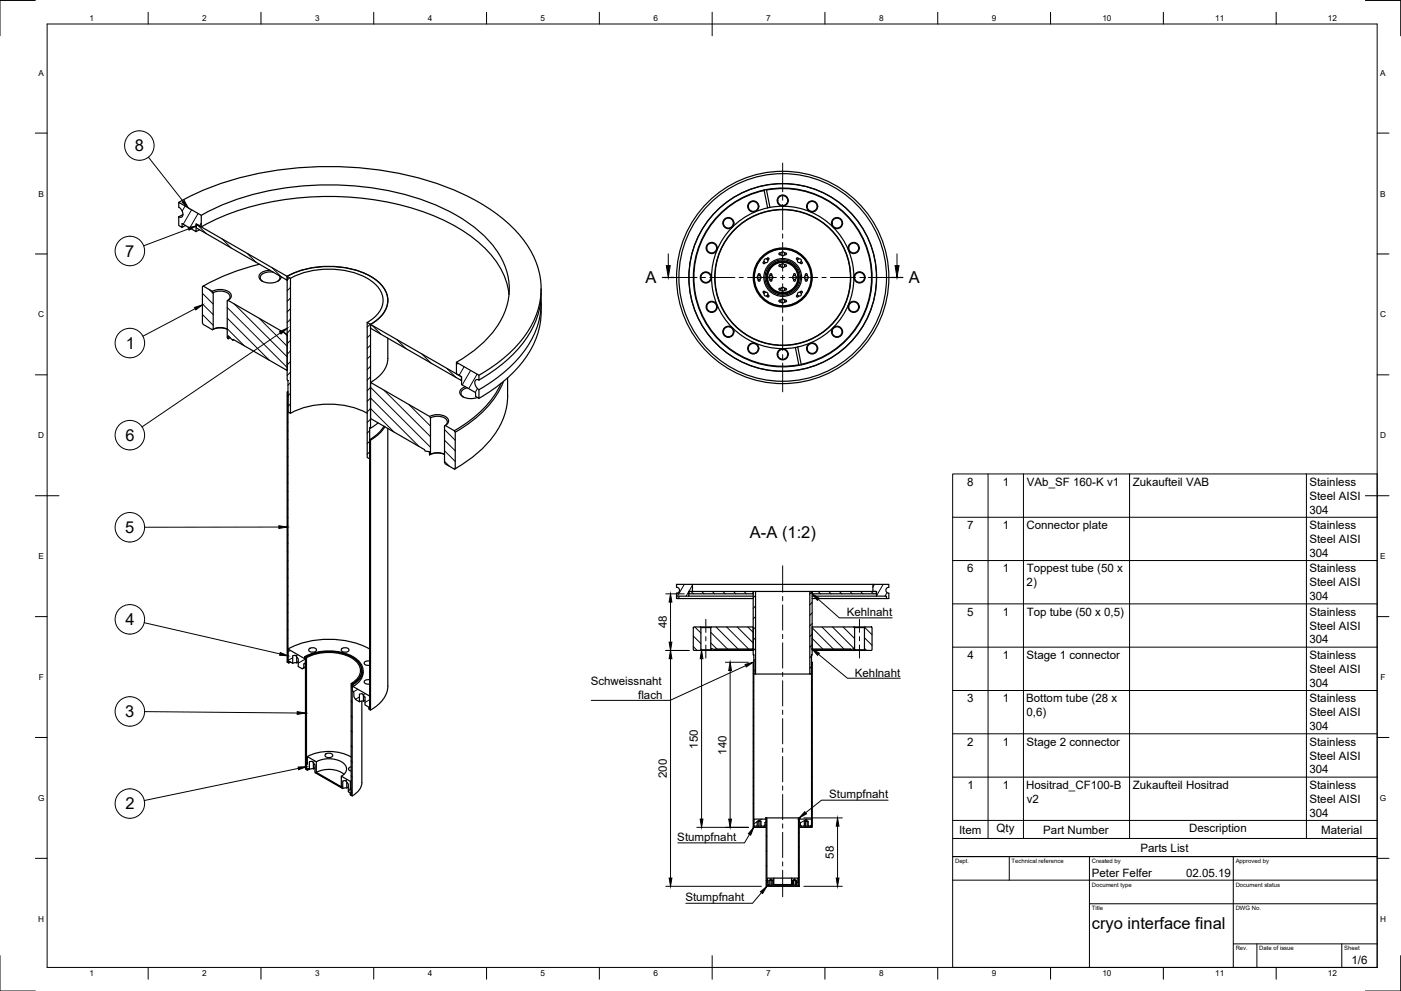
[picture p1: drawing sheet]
<svg xmlns="http://www.w3.org/2000/svg" width="594mm" height="420mm" viewBox="0 0 594 420" stroke-linecap="round" stroke-linejoin="round" font-family="sans-serif">
<!-- layer: Visible -->
<g fill="none" stroke="#000" stroke-width=".51">
<path d="M75.8 87.8v-2l9.5 5.5v4.9l-2.2-1.3v3.3l-5.9-3.4v1.6l-1.4-.8v-3.7M75.8 87.8a3.1 3.1 0 0 1 1.3 4.2l-1.3-.1M75.8 85.8a132 132 0 0 1 69.4-15.1 128.6 128.6 0 0 1 57.9 15.1 54.4 54.4 0 0 1 23.4 23.5 31.8 31.8 0 0 1-3.6 32.6 61 61 0 0 1-19.8 17.2M77.6 90.9l-1.8 1M78.7 95.6l-1.5 .8M83.2 95l38.6 22.2v1.6l-38.6-22.2zM84.6 97.4l-1.4 .8M85.4 96.2a114.5 114.5 0 0 1 63.4-12.6 100.1 100.1 0 0 1 50.2 16.1 37.7 37.7 0 0 1 16.5 23l.3 2.2M85.4 91.3a112.2 112.2 0 0 1 58.9-12.8 104.8 104.8 0 0 1 52.8 15 40 40 0 0 1 18.2 23.3 29.4 29.4 0 0 1-9.3 27.4 58.2 58.2 0 0 1-12.4 9.4M324 80.6a37.9 37.9 0 0 0-29.3 44.4 37.9 37.9 0 0 0 44.1 29.9M324 80.8v-.3a37.9 37.9 0 0 1 45 29.2 37.9 37.9 0 0 1-29.2 45M324 80.8l1.5 7.3"/>
<path d="M324.1 80.8a37.7 37.7 0 0 0-29.1 44.2 37.7 37.7 0 0 0 43.8 29.6M325 80.4v.2M325 80.6l1.5 7.3M325 80.6a37.7 37.7 0 0 1 43.8 29.7 37.7 37.7 0 0 1-29.1 44.2M110 112a91.5 91.5 0 0 0-23.8 9.3M114.5 114.6a4.3 4.3 0 0 0-4.7 2.7 4.8 4.8 0 0 0 5.7 2.6 3.7 3.7 0 0 0 3.7-2.6M115.9 115.4a4.5 4.5 0 0 0-5.6 2.2l.3 .9 .8 .8M118.5 116.9l.1 1.3-.9 1.1M121.8 117.2l1.4 .8v57.2l-1.1-.6v-13.2l-.3-.2zM121.8 117.2a38.6 38.6 0 0 1 37 1 10.3 10.3 0 0 1 5 12.4 14.7 14.7 0 0 1-6.7 6.9M123.2 118a35.5 35.5 0 0 1 34 .9 9.3 9.3 0 0 1 4.1 12.6 14.3 14.3 0 0 1-5.6 5.2M321.5 116.9l.1-.7 .3-.2 .3 .2 .1 .7"/>
<path d="M321.5 116.9l-.4 .7 .4 1.3M321.5 118.9l.4 .4 .4-.4M322.3 116.9h-.8M322.3 118.4h-.8M322.3 116.9l.4 .7-.4 1.3M324 110.8l.6 .5M324 110.8l-.4 .5 .1 .4 .3 .1 .5-.4M325.1 109.7l.5 .6M325.1 109.7l-.9 .3-.2 .8M325.1 109.8l.5-.5 .4 .1 .1 .4-.5 .5M325.6 110.3l-.2 .8-.8 .2M326.5 116.9l-.4 .7 .4 .8"/>
<path d="M326.5 118.9l.4 .4 .4-.4M326.5 116.9l.1-.7 .3-.2 .3 .2 .1 .7M326.5 118.4v.5M327.3 118.4v.5M327.3 116.9h-.8M327.3 116.9l.4 .7-.4 .8M327.3 118.4h-.8M331.1 107.3h-.7l-.1 .3 .1 .3 .7 .1M331.1 112.3h-.7l-.1 .3 .1 .3 .7 .1M331.2 107.2v.8M331.2 108l.7 .5 .8-.5M331.2 113l.7 .5 .8-.5"/>
<path d="M331.2 112.2v.8M331.2 107.2l.7-.4 .8 .4M331.2 112.2l.7-.4 .8 .4M332.6 107.3h.7l.2 .3-.2 .3-.7 .1M332.6 112.3h.7l.2 .3-.2 .3-.7 .1M332.7 107.2v.8M332.7 112.2v.8M336.5 116.4v.5M336.5 118.4v.5M336.5 116.9a.84 .84 0 0 1 1.2 .7 .84 .84 0 0 1-1.2 .8M336.5 116.9l-.4 .7 .4 .8M336.5 118.9l.4 .4 .4-.4"/>
<path d="M336.5 116.4l.4-.4 .4 .4M337.2 116.4v.5M337.2 118.4v.5M337.8 109.9l.4 .4M338.2 110.3l.2 .8 .8 .2M338.3 109.4l.4 .4M338.3 109.4h-.5v.5M338.7 109.7l-.5 .6M338.7 109.7l.9 .3 .2 .8M339.7 110.8l.5 .5-.1 .4-.4 .1-.5-.4M339.8 110.8l-.6 .5M341.5 116.4v.5"/>
<path d="M341.5 118.4v.5M341.5 116.4l.6-.4 .2 .9M341.5 118.9l.4 .4 .4-.4M342.3 118.4v.5M342.3 116.9a.84 .84 0 0 0-1.2 .7 .84 .84 0 0 0 1.2 .8M342.3 116.9l.4 .7-.4 .8M86.2 121.3l3.8 2.2 .4 .6v15.5l-.4 .2M86.2 121.3l-.4 .2v15.4l.4 .7 3.8 2.2M90 123.5a6.2 6.2 0 0 1 8 1.4 2.02 2.02 0 0 1-1.3 2.4M90.4 124.1a5.9 5.9 0 0 1 6.9 .9 1.73 1.73 0 0 1-.9 2.5M90.4 139.6a6.6 6.6 0 0 1 5.9 0 7.7 7.7 0 0 0-6.3 .2M96.4 127.6l.3-.3 25.1 14.5v15.3l-23-13.2-.1 .4-1.8-1.8-.2 1.1-.3-.6z"/>
<path d="M155.7 136.7l1.4 .8v44l-.3-.2v13.3l-1.1-.6zM157.1 137.5l38.6 22.2v1.7l-38.6-22.2zM229.4 126.5a35.8 35.8 0 0 1-11.9 27.9l-7.6 6.4-6.8 4.4M229.4 122.4v2.1M229.4 128.6v3.6M229.5 132.2a38.1 38.1 0 0 1-14.3 28l-5.6 4.5-6.5 4.2M229.5 124.5a38.1 38.1 0 0 1-14.3 28l-5.6 4.5-6.5 4.1M324 124.4l.2 .9 .9 .2M324.5 123.9l-.5-.4-.3 .1-.1 .3 .4 .5M324.6 123.9l-.6 .5M324.6 123.9l.8 .2 .2 .9M325.6 125l.5 .5-.1 .3-.4 .1-.5-.4"/>
<path d="M325.6 125l-.5 .5M330.6 128h.5M331.1 127.3l-.8 .1 .3 .6M331.1 122.3h-.7l-.1 .3 .1 .3 .7 .1M331.2 123l.7 .5 .8-.5M331.2 122.3v.7M331.2 127.2l.7-.4 .8 .4M331.2 122.3l.7-.5 .8 .5M332.6 127.3l.9 .1-.3 .6M332.6 122.3h.7l.2 .3-.2 .3-.7 .1M332.6 128h.5M332.7 127.2a.84 .84 0 0 1-.8 1.3 .84 .84 0 0 1-.7-1.3"/>
<path d="M332.7 122.3v.7M337.8 125.3v.5h.5M338.2 125l-.4 .3M338.2 125l.5 .5M338.7 125.5l-.4 .4M339.2 123.9l.5-.4 .4 .1 .1 .3-.5 .5M339.2 123.9l.6 .5M339.2 123.9l-.8 .2-.2 .9M339.8 124.4l-.2 .9-.9 .2M97.6 143.2l-.8 .4M99.1 144l-.4 .3M164.4 143.4l.1 8.5a12.5 12.5 0 0 1-7.4 10.2"/>
<path d="M337.3 147.3l1.5 7.6M338.3 147.1l1.4 7.4M338.3 147.1a30.2 30.2 0 0 0 16.3-49.1 30.2 30.2 0 0 0-51 8.6 30.2 30.2 0 0 0 31.5 41l2.2-.3M338.3 147.1l-1 .2M339.7 154.5l.1 .2M339.8 154.7l-1 .2M121.8 166.2l.3 .2v114.5l-.3-.2zM122.1 166l-.3 .2M123.2 175.2a36 36 0 0 1 32.5 0M157.1 162.1l25.1 14.5 .3 .6v15.4l-.4 .2-.1-1.3-1.8-.3-.2-.6-22.9-13.2zM160.3 179.3l-3.2 2.2M182.2 176.6a6.2 6.2 0 0 1 7.9 1.4 2.02 2.02 0 0 1-1.3 2.4"/>
<path d="M182.5 177.2a5.9 5.9 0 0 1 7 .9 1.73 1.73 0 0 1-1 2.5M195.8 161.3l-.1 .1M197.3 164a2.23 2.23 0 0 0-2.1 1.4 2.23 2.23 0 0 0 .6 2.5 7.1 7.1 0 0 0 6.6 .6M198.2 164.4a2.58 2.58 0 0 0-2.6 2.9l.9 1M203.1 161.1v-2l-9.6-5.5v4.9l2.2 1.3v3.2l6 3.5v1.6l1.4 .8v-3.7M203.1 161.1l-.5-.2a1.2 1.2 0 0 0-1.2 .5 1.2 1.2 0 0 0 0 1.3l.8 1.7 .9 .8M212.5 162.5a45.1 45.1 0 0 1-19.8 20.1M213.5 161.7a44.2 44.2 0 0 1-20.4 21.5M215.2 160.2v7.6M215.3 167.8a32.2 32.2 0 0 1-12.8 24.2l-5.4 4.1-4 2.6M156.8 186.4l.3 .2v114.5l-.3-.2zM162.8 180.7a15.4 15.4 0 0 1-6 5.7"/>
<path d="M163.2 180.9a15.8 15.8 0 0 1-6.1 5.7M164.4 181.7l.1 109.2a12.5 12.5 0 0 1-7.4 10.1M182.5 192.6a6.5 6.5 0 0 1 6 .1 7.5 7.5 0 0 0-6.3 .1M188.5 180.6l.3-.2 3.9 2.2 .3 .6v15.5l-.3 .2-3.9-2.2-.3-.6zM193.3 198.6l-.6 .3M286.9 247.8h6.7v3h-1.5v2h-4.2v1h-1v-2.3a1.25 1.25 0 0 0 1.2-1.2 1.25 1.25 0 0 0-1.2-1.3zM287.9 253.8h31.5M292.1 252.8h27.3M292.1 250.8h27.3v1h-27.3zM293.6 247.8h76.5M319.4 250.8h1v35h-.8v-8.1h-.2zM320.4 250.8h23"/>
<path d="M343.4 250.8h1l-.3 35h-.7zM344.4 253.8h31.5M344.4 252.8h31.5v1h1v-2.3a1.25 1.25 0 0 1-1.3-1.2 1.25 1.25 0 0 1 1.3-1.3v-1.2h-6.8v3h1.6v2M344.4 250.8h27.2v1h-27.2zM122.1 275.2a38.4 38.4 0 0 1 34.7 0M125.8 278.5v2.5M129.2 278.4a22.3 22.3 0 0 1 21.7 .8 5.8 5.8 0 0 1 0 10.2l-1.2 .8M129.5 278.6v2.5l-.7 .4v1.6M129.5 278.6l-.3-.2v.9l-7.1-4.1v5.7l.4 .2v-.8l1.6 .9v-3.2l1.2-.2 1.2 1.5v3.3l1.6 .9 .7-.4M129.5 278.6l.5 .3v47.4l-.5-.2zM129.6 278.6a20.9 20.9 0 0 1 21.9 1.6 5.5 5.5 0 0 1-1 9.1l-1.1 .7M130 278.9a20 20 0 0 1 21 1.5 5.3 5.3 0 0 1-.9 8.6l-1.2 .8"/>
<path d="M131.1 275.1a1.94 1.94 0 0 1 3.1 .6 1.88 1.88 0 0 1-3.3-.3zM144.8 275.1a1.94 1.94 0 0 1 3.2 .6 1.88 1.88 0 0 1-3.3-.3zM294.2 265.8h2.7l.3 .3v9.4l-.3 .3h-2.7l-.2-.3v-9.4zM296.9 265.8h4.7M296.9 275.8h4.7M297.2 266.1h4.2M297.2 275.5h4.2M301.4 266.1l.2-.3h17.8v9.4h-16.2l-.2 .3-1.2-.5-.2 .8-.2-.3zM301.7 275.8h17.7M303 275.5h16.4M344.4 275.5h16.3M344.4 275.8h17.7"/>
<path d="M362.1 275.1v.7M362.1 265.8h-17.7v9.4h16.2l.1 .3 1.4-.4M362.1 275.8h4.7M362.4 266.1h4.2M362.4 266.1v9.4h4.2M362.4 275.5l-.3 .3M366.6 266.1l.2-.3h2.7l.3 .3v9.4l-.3 .3h-2.7l-.2-.3zM366.8 265.8h-4.7l.3 .3M123.2 280.7l-.7 .4M125.8 281l-1.7 .2M126.5 280.6l-.7 .4M129.6 281.1l-.7 .4"/>
<path d="M129.6 282.7l-.7 .4M129.6 282.8l-1.5 .7M148.9 289.8l.4 .2v47.5l-.4-.3zM149.3 290l.4 .2v.9l7.1 4v5.8l-.4-.2v-.9l-1.6-.9v-3.3l-1.2-1.5-1.2 .2v3.2l-1.7-.9-.6-1.2v-1.7l-.8-1.2zM153.4 297.2v34.6M153.9 284.3a7 7 0 0 1-4.2 6.8M154.1 294.8v2.5M154.1 297.3l-1.7 .2M154.8 296.9l-.7 .4M156.8 280.3a1.51 1.51 0 0 0-2.3 1.2l1 .6 1.3-.1M156.8 288.2a1.51 1.51 0 0 0-2.3 1.2l1 .6h1.3M319.4 280.8h.2v70h-.2z"/>
<path d="M320.4 285.8h23M344.1 280.8h.3v70h-.3zM138 319.8a1.94 1.94 0 0 1 3.1 .6 1.88 1.88 0 0 1-3.3-.3zM130.3 320.8l3.8 2.2v4.5l10.6 6.1v-4.5l3.9 2.2 .3 5.9-.4-.2v-.9l-.8-.4v-3.3l-1.2-1.5-1.2 .2v3.2l-11.8-6.7v-3.3l-1.1-1.5-1.2 .1v3.3l-.8-.5v.8l-.4-.2v-2.4l.3 .2zM130.3 323.6l-.3 .2M130.3 320.8a20.1 20.1 0 0 1 18.6 .2M131.1 326.1l-.7 .4M132.9 323.4v2.6M132.9 326l-1.7 .2M133.5 325.6l-.6 .4M134.2 327.5a11.2 11.2 0 0 1 11.7 .8M134.2 323a11 11 0 0 1 12 1.1 3.1 3.1 0 0 1-1.4 5"/>
<path d="M147 331.6v2.5l.7-.4M147 334.1l-1.6 .2M148.9 325.1a.94 .94 0 0 0-1.1 .9 .94 .94 0 0 0 1.1 .9M148.9 331.1l-.3 .2M148.9 334.3l-.3 .2M153.5 331.8a6.8 6.8 0 0 1-4.1 5.7M319.6 347.3h5v-.5h.3v1.5l-.5 .5v1l-.5 .5h-1.2v-2l-.8-.5-.8 .5v2h-1.2l-.3 .5zM319.9 350.8h5M321.1 348.3h.4M321.1 350.3h.4M321.5 348.3h1.2M321.5 350.3h1.2"/>
<path d="M321.5 348.3v2M322.3 348.3v2M323.9 350.3h1M324.4 348.8h.5M324.4 349.8h.5M324.9 346.8h13.7M324.9 346.8v29h.3v-29M338.6 346.8h.3v29h-.3zM338.9 350.8h5.2v-3.5h-5v-.5h-.2v1.5l.5 .5v1l.5 .5h1.2v-2l.8-.5 .8 .5v2h1.2v.5M338.9 348.8h.5M338.9 350.3h1M338.9 349.8h.5"/>
<path d="M341.1 348.3h.4M341.1 350.3h.4M341.5 348.3h1.2M341.5 350.3h1.2M341.5 348.3v2M342.3 348.3v2M325.4 372.3h2.7v2.7h7.5v-2.7h2.7l.3 3.5h-.3v-.5h-.6v-2l-.8-.5-.9 .5v2h-8.3v-2l-.8-.5-.8 .5v2h-.6v.5h-.3zM325.5 375.8h12.8M326.1 375.3h.4M326.1 373.3h1.2M326.5 375.3h.8M326.5 373.3v2"/>
<path d="M327.3 375.3h.4M327.3 373.3h.4M327.3 373.3v2M328.1 372.3h7.5M336 373.3h.5M336 375.3h.5M336.5 373.3v2h.7M336.5 373.3h.7M337.2 375.3h.5M337.2 373.3h.5M337.2 373.3v2"/>
<circle cx="308.9" cy="94.6" r="2.36"/>
<circle cx="308.9" cy="94.6" r="2.11"/>
<circle cx="319.4" cy="87.5" r="2.36"/>
<circle cx="319.4" cy="87.5" r="2.11"/>
<circle cx="331.9" cy="85" r="2.36"/>
<circle cx="331.9" cy="85" r="2.11"/>
<circle cx="344.4" cy="87.5" r="2.36"/>
<circle cx="344.4" cy="87.5" r="2.11"/>
<circle cx="354.9" cy="94.6" r="2.36"/>
<circle cx="354.9" cy="94.6" r="2.11"/>
<circle cx="299.3" cy="117.6" r="2.36"/>
<circle cx="299.3" cy="117.6" r="2.11"/>
<circle cx="301.8" cy="105.1" r="2.36"/>
<circle cx="301.8" cy="105.1" r="2.11"/>
<circle cx="331.9" cy="117.6" r="7.5"/>
<circle cx="331.9" cy="117.6" r="6.4"/>
<circle cx="331.9" cy="117.6" r="6.7"/>
<circle cx="331.9" cy="117.6" r="7"/>
<circle cx="331.9" cy="117.6" r="8"/>
<circle cx="331.9" cy="117.6" r="12"/>
<circle cx="331.9" cy="117.6" r="12.2"/>
<circle cx="331.9" cy="117.6" r="12.5"/>
<circle cx="331.9" cy="117.6" r="28.7"/>
<circle cx="331.9" cy="117.6" r="28.8"/>
<circle cx="331.9" cy="117.6" r="39.8"/>
<circle cx="331.9" cy="117.6" r="44"/>
<circle cx="331.9" cy="117.6" r="45"/>
<circle cx="362" cy="105.1" r="2.36"/>
<circle cx="362" cy="105.1" r="2.11"/>
<circle cx="364.5" cy="117.6" r="2.36"/>
<circle cx="364.5" cy="117.6" r="2.11"/>
<circle cx="301.8" cy="130.1" r="2.36"/>
<circle cx="301.8" cy="130.1" r="2.11"/>
<circle cx="362" cy="130.1" r="2.36"/>
<circle cx="362" cy="130.1" r="2.11"/>
<circle cx="308.9" cy="140.7" r="2.36"/>
<circle cx="308.9" cy="140.7" r="2.11"/>
<circle cx="319.4" cy="147.7" r="2.36"/>
<circle cx="319.4" cy="147.7" r="2.11"/>
<circle cx="331.9" cy="150.2" r="2.36"/>
<circle cx="331.9" cy="150.2" r="2.11"/>
<circle cx="344.4" cy="147.7" r="2.36"/>
<circle cx="344.4" cy="147.7" r="2.11"/>
<circle cx="354.9" cy="140.7" r="2.36"/>
<circle cx="354.9" cy="140.7" r="2.11"/>
</g>
<!-- layer: Visible Narrow -->
<path d="M96.9 142.5l-.1 .1" fill="none" stroke="#000" stroke-width=".42"/>
<!-- layer: TitleBlock -->
<path d="M404 363.2h180v47h-180zM404 373.2h180M428 363.2v10M462 363.2v47M523 363.2v47M462 383.2h122M523 400.2h61M533 400.2v10M569 400.2v10" fill="none" stroke="#000" stroke-width=".42"/>
<!-- layer: Smart Centers -->
<g fill="none" stroke="#000" stroke-width=".42">
<path d="M331.9 69.1v12.2M331.9 83.1v1.8M331.9 86.7v10.7M331.9 99.2v1.8M283.4 117.6h12.2M297.3 117.6h1.8M300.9 117.6h10.7M313.4 117.6h1.8M317 117.6h12.2M331 117.6h1.8M331.9 102.8v12.2M331.9 116.7v1.8"/>
<path d="M334.6 117.6h12.2M348.5 117.6h1.8M352.1 117.6h10.7M364.6 117.6h1.8M368.2 117.6h12.2M331.9 120.3v12.2M331.9 134.3v1.8M331.9 137.9v10.7M331.9 150.4v1.7M331.9 153.9v12.2M331.9 239.9v11.2M331.9 252.9v1.8"/>
<path d="M331.9 256.5v10.7M299.3 262.6v5.5M299.3 269.9v1.8M299.3 273.5v5.5M331.9 269v1.7M331.9 272.5v10.8M364.4 262.6v5.5M364.4 269.9v1.8M364.4 273.5v5.5M331.9 285v1.8M331.9 288.6v10.7M331.9 301.1v1.8"/>
<path d="M331.9 304.7v10.7M331.9 317.2v1.8M331.9 320.7v10.8M331.9 333.2v1.8M331.9 336.8v10.7M331.9 349.3v1.8M331.9 352.9v10.7M331.9 365.4v1.8M331.9 369v11.2"/>
</g>
<!-- layer: Hatching -->
<g fill="none" stroke="#000" stroke-width=".42">
<path d="M75.8 91.9v.1M77.2 95.9l-.2 .4M78.5 87.4l-1.3 2.1M81.2 88.9l-3.5 6.2M83.6 95.2l3.9 3.9M84 90.5l-3.5 6.2M85.3 94.5l-.7 1.3M94.2 101.3l3.9 3.9M104.8 107.4l3.9 3.9M115.4 113.5l3.9 3.9M122.8 117.8l-1 1M85.9 133.4l4.5 4.5"/>
<path d="M85.9 128.9l4.5 4.5M85.9 124.4l4.5 4.5M88.7 122.8l1.7 1.6M96.4 139.4l7.2 7.2M96.4 134.9l17.8 17.8M96.4 130.4l25.4 25.4M99.3 128.9l22.5 22.4M109.9 135l11.9 11.8M123.2 121.9l-1.4 1.4M123.2 126.4l-1.4 1.4M123.2 130.9l-1.4 1.4M123.2 135.3l-1.4 1.5"/>
<path d="M123.2 139.8l-1.4 1.4M157 137.5l-1.3 1.2M157.7 137.9l3.9 3.9M120.5 141.1l1.3 1.2M123.2 144.3l-1.4 1.4M123.2 148.8l-1.4 1.4M123.2 153.3l-1.4 1.4M123.2 157.8l-1.4 1.4M157.1 141.8l-1.4 1.4M157.1 146.3l-1.4 1.4M157.1 150.8l-1.4 1.4M157.1 155.3l-1.4 1.4"/>
<path d="M157.1 159.8l-1.4 1.4M168.3 144l3.9 3.8M178.9 150.1l3.9 3.8M189.5 156.2l3.9 3.8M194 153.9l-.5 .9M196.8 155.5l-2.1 3.7M199.5 157.1l-3.5 6.1M202.3 158.6l-3.5 6.2M121.8 178.9l.3 .2M121.8 175.2l.3 .2M121.8 171.5l.3 .2M121.8 167.9l.3 .2"/>
<path d="M123.2 162.3l-1.1 1M123.2 166.8l-1.1 1M123.2 171.3l-1.1 1M155.7 174.6l1.4-1.4 10 10M155.7 165.7l1.4-1.5 25.4 25.4M157.1 168.7l20.6 20.6M157.1 168.7l-1.4 1.5M157.1 177.7l-1.4 1.4M162.8 165.4l19.7 19.7M173.4 171.5l9.1 9.2M202.5 164.7l-1 1.7M121.8 197.2l.3 .2"/>
<path d="M121.8 193.5l.3 .2M121.8 189.9l.3 .2M121.8 186.2l.3 .2M121.8 182.5l.3 .2M156.8 199.1l.3 .2M156.8 195.4l.3 .2M156.8 191.7l.3 .2M156.8 188.1l.3 .2M156.8 182.6l-1.1 1M156.8 187.1l-1.1 1M156.8 191.6l-1.1 1M188.5 195.6l2.1 2.1"/>
<path d="M188.5 191.1l4.5 4.5M188.5 186.6l4.5 4.6M188.5 182.1l4.5 4.6M121.8 219.2l.3 .2M121.8 215.5l.3 .2M121.8 211.9l.3 .1M121.8 208.2l.3 .2M121.8 204.5l.3 .2M121.8 200.9l.3 .2M156.8 217.4l.3 .2M156.8 213.7l.3 .2M156.8 210.1l.3 .2"/>
<path d="M156.8 206.4l.3 .2M156.8 202.7l.3 .2M121.8 237.5l.3 .2M121.8 233.8l.3 .3M121.8 230.2l.3 .2M121.8 226.5l.3 .2M121.8 222.8l.3 .3M156.8 239.4l.3 .2M156.8 235.7l.3 .2M156.8 232.1l.3 .2M156.8 228.4l.3 .2M156.8 224.7l.3 .2"/>
<path d="M156.8 221.1l.3 .2M121.8 259.5l.3 .2M121.8 255.8l.3 .3M121.8 252.2l.3 .2M121.8 248.5l.3 .2M121.8 244.9l.3 .1M121.8 241.2l.3 .2M156.8 257.7l.3 .2M156.8 254.1l.3 .2M156.8 250.4l.3 .2M156.8 246.7l.3 .2M156.8 243.1l.3 .2"/>
<path d="M290.2 247.8l-3.3 5.6M293.1 250.8l1 1M293.6 248.1l-2.7 4.7M297.6 250.8l1 1M302 250.8l1 1M306.5 250.8l1 1M311 250.8l1 1M315.5 250.8l1 1M320.4 252.4l-1 1M320.4 256.9l-1 1M344.4 250.9l-1 1M344.4 255.4l-1 1"/>
<path d="M344.4 259.9l-1 1M346.9 250.8l1 1M351.4 250.8l1 1M355.9 250.8l1 1M360.4 250.8l1 1M364.9 250.8l1 1M369.4 250.8l1 1M370.8 247.8l-.7 1.2M374.5 247.8l-2.8 4.8M376.1 251.3l-.9 1.5M121.8 277.8l.3 .2M121.8 274.2l.3 .2"/>
<path d="M121.8 270.5l.3 .2M121.8 266.8l.3 .2M121.8 263.2l.3 .2M123.1 275.8l-1 .5M124.1 278.8l-2 1.2M126.3 277.6l-.8 .5M129.5 279.4l-3 1.8M156.8 279.7l.3 .2M156.8 276.1l.3 .2M156.8 272.4l.3 .2M156.8 268.7l.3 .2M156.8 265l.3 .3"/>
<path d="M156.8 261.4l.3 .2M294 274.1l1.6 1.7M294 269.6l3.2 3.3M294.6 265.8l2.6 2.6M301.4 272.6l2.6 2.6M301.4 268.1l7.1 7.1M303.6 265.8l9.4 9.4M308.1 265.8l9.4 9.4M312.6 265.8l6.8 6.8M317.1 265.8l2.3 2.3M320.4 261.4l-1 1M320.4 265.9l-1 1"/>
<path d="M320.4 270.4l-1 1M320.4 274.9l-1 1M320.4 279.4l-.8 .7M344.1 278.1l-.7 .7M344.4 275.1v.1M344.4 270.7l4.5 4.5M344.4 266.2l9 9M344.4 264.4l-1 1M344.4 268.9l-1 1M344.4 273.3l-1 1M348.5 265.8l9.4 9.4M353 265.8l9.4 9.4"/>
<path d="M357.5 265.8l4.9 4.9M362 265.8l.4 .4M366.5 274.9l1 .9M366.5 270.4l3.3 3.2M366.6 266l3.2 3.1M129.5 295.3l.5 .8M129.5 289l.5 .7M129.5 282.6l.5 .8M148.9 297.1l.4 .8M148.9 290.8l.4 .7M151.7 292.2l-1.9 1.1M152.4 295.5l-1.7 1"/>
<path d="M154.9 294l-.9 .6M156.8 296.7l-2.1 1.1M156.8 298l.3 .3M156.8 294.4l.3 .2M156.8 290.7l.3 .2M156.8 287.1l.3 .2M156.8 283.4l.3 .2M319.4 296.6l.2 .2M319.4 292.9l.2 .2M319.4 289.3l.2 .1M319.4 285.6l.2 .2M319.4 282l.2 .1"/>
<path d="M320.4 283.9l-.8 .7M344.1 299.9l.3 .2M344.1 296.2l.3 .2M344.1 292.6l.3 .1M344.1 288.9l.3 .2M344.1 285.2l.3 .2M344.1 281.6l.3 .1M344.1 282.6l-.7 .7M129.5 314.4l.5 .7M129.5 308l.5 .8M129.5 301.7l.5 .7M148.9 316.2l.4 .7"/>
<path d="M148.9 309.8l.4 .8M148.9 303.5l.4 .7M156.8 300.3l-.4 .2M319.4 318.6l.2 .1M319.4 314.9l.2 .2M319.4 311.3l.2 .1M319.4 307.6l.2 .2M319.4 304l.2 .1M319.4 300.3l.2 .1M344.1 318.2l.3 .2M344.1 314.6l.3 .1M344.1 310.9l.3 .1"/>
<path d="M344.1 307.2l.3 .2M344.1 303.6l.3 .1M129.5 320.7l.5 .8M130.6 320.9l-.3 .5M133.3 322.5l-.4 .9M134.2 327.5l-.2 .3M136.9 329.1l-.2 .3M139.7 330.6l-.2 .3M142.4 332.2l-.2 .3M145.3 333.5l-.3 .6M147.1 330.4l-.4 .8M148.6 334.3l-.9 1.4"/>
<path d="M148.9 335.2l.4 .8M148.9 328.9l.4 .7M148.9 322.5l.4 .8M319.4 337l.2 .1M319.4 333.3l.2 .1M319.4 329.6l.2 .2M319.4 325.9l.2 .2M319.4 322.3l.2 .1M344.1 336.6l.3 .1M344.1 332.9l.3 .1M344.1 329.2l.3 .2M344.1 325.6l.3 .1"/>
<path d="M344.1 321.9l.3 .2M319.4 347.9l.2 .2M319.4 344.3l.2 .1M319.4 340.6l.2 .2M321 348.5l-1.4 .8M323.1 347.3l-1 .6M324.9 354.3l.3 .5M324.9 347.9l.3 .5M338.6 358.9l.3 .6M338.6 352.6l.3 .5M342.1 347.3l-2.7 1.6M344.1 349.8l-.8 .5"/>
<path d="M344.1 347.6l.3 .1M344.1 343.9l.3 .1M344.1 340.2l.3 .2M324.9 373.3l.3 .5M324.9 367l.3 .5M324.9 360.6l.3 .5M328.1 372.5l-.4 .8M330.3 375l-.1 .3M334 375l-.1 .3M338.3 373.9l-.6 1M338.6 371.6l.3 .6M338.6 365.3l.3 .5"/>
</g>
<!-- layer: Section Lines -->
<path d="M280.9 117.6h5M377.9 117.6h5" fill="none" stroke="#000" stroke-width=".51"/>
<path d="M283.4 107.6v5M380.4 107.6v5" fill="none" stroke="#000" stroke-width=".42"/>
<path d="M282.5 112.6h1.7l-.8 5zM379.5 112.6h1.7l-.8 5z" fill="#000" stroke="#000" stroke-width=".42"/>
<!-- layer: Border -->
<g fill="none" stroke="#000" stroke-width=".42">
<path d="M15 .2h-15v15M20 10.2h564v400h-564zM62.8 5.2v5M110.7 5.2v5M158.5 5.2v5M206.3 5.2v5M254.1 5.2v5M302 5.2v10M349.8 5.2v5M397.6 5.2v5M445.5 5.2v5M493.3 5.2v5"/>
<path d="M541.1 5.2v5M579 .2h15v15M15 56.4h5M584 56.4h5M15 107.7h5M584 107.7h5M15 158.9h5M584 158.9h5M15 210.2h10M579 210.2h10M15 261.4h5M584 261.4h5"/>
<path d="M15 312.7h5M584 312.7h5M15 363.9h5M584 363.9h5M0 405.2v15h15M62.8 410.2v5M110.7 410.2v5M158.5 410.2v5M206.3 410.2v5M254.1 410.2v5M302 405.2v10M349.8 410.2v5"/>
<path d="M397.6 410.2v5M445.5 410.2v5M493.3 410.2v5M541.1 410.2v5M594 405.2v15h-15"/>
</g>
<!-- layer: Parts Lists -->
<g fill="none" stroke="#000" stroke-width=".42">
<path d="M404 200.9h180v162.3h-180zM404 219.3h180M419 200.9v154.6M434 200.9v154.6M479 200.9v154.6M554 200.9v154.6M404 237.7h180M404 256h180M404 274.4h180M404 292.8h180M404 311.1h180M404 329.5h180"/>
<path d="M404 355.5h180M404 347.8h180"/>
</g>
<!-- layer: Balloons -->
<g fill="none" stroke="#000" stroke-width=".42">
<path d="M62.9 66.6l14.8 18.8M79.9 97l-19 7.2M82.7 130.9l-22.1 11.7M118.9 141.1l-58.7 39.9M118.3 223.5h-57M61.2 264l57.5 13.2M61.3 301.7l64.7 .6M126.5 325.8l-65.3 13.6"/>
<circle cx="59.1" cy="61.7" r="6.3"/>
<circle cx="55.1" cy="106.4" r="6.3"/>
<circle cx="55.1" cy="145.4" r="6.3"/>
<circle cx="55.1" cy="184.5" r="6.3"/>
<circle cx="55.1" cy="223.6" r="6.3"/>
<circle cx="55.1" cy="262.6" r="6.3"/>
<circle cx="55.1" cy="301.6" r="6.3"/>
<circle cx="55.1" cy="340.7" r="6.3"/>
</g>
<path d="M77.2 85.7l.9-.7 1.7 3.1zM79.8 96.5l3.4-.7-3 1.8zM82.5 130.3l3.4-1.1-2.9 2.2zM118.5 140.7l3.3-1.5-2.6 2.4zM118.3 222.9l3.5 .6-3.5 .5zM118.8 276.7l3.3 1.3-3.5-.2zM126 301.7l3.5 .6-3.5 .6zM126.4 325.2l3.6-.1-3.3 1.2z" fill="#000" stroke="#000" stroke-width=".42"/>
<!-- layer: Leaders -->
<path d="M344.4 251.8l3 1.9-.8 .8zM344.4 275.2l3.1 1.8-.8 .9zM316 281.7l3.4-.9-3 2zM319.6 350.8l-1.3 3.3-1-.6zM341.2 344.1l.8 1-3.1 1.7zM322.5 378.1l2.7-2.3-1.8 3z" fill="#000" stroke="#000" stroke-width=".42"/>
<path d="M347 254.1l8.9 7.9h22.4M347.1 277.4l12.2 10.1h22.4M316.2 282.2l-32.1 14.7h-33.4M376.6 339.3h-28.2l-6.8 5.3M317.8 353.8l-2.1 3.6h-28.3M322.9 378.4l-3.8 4.6h-28.3" fill="none" stroke="#000" stroke-width=".42"/>
<!-- layer: FD_Dimensions -->
<g fill="none" stroke="#000" stroke-width=".42">
<path d="M282.3 251.8h7.8M284.3 255.3v17M282.3 275.8h9.9M284.3 279.3v93M297.5 279.3v68M299 275.8h.5M307.6 280.8h9.8M309.6 284.3v63M295.5 350.8h21.9M340.9 346.8h16.3M355.2 350.3v22M282.3 375.8h40.6"/>
<path d="M340.9 375.8h16.3"/>
</g>
<path d="M284.3 251.8l.6 3.5h-1.2zM284.3 275.8l.6 3.5h-1.2zM283.7 272.3h1.2l-.6 3.5zM297.5 275.8l.6 3.5h-1.2zM309.6 280.8l.6 3.5h-1.2zM296.9 347.3h1.2l-.6 3.5zM309 347.3h1.2l-.6 3.5zM355.2 346.8l.5 3.5h-1.1zM283.7 372.3h1.2l-.6 3.5zM354.6 372.3h1.1l-.5 3.5z" fill="#000" stroke="#000" stroke-width=".42"/>
<g font-size="7">
<text x="57.1" y="64.2">8</text>
<text x="53.1" y="108.9">7</text>
<text x="273.7" y="120.1">A</text>
<text x="385.4" y="120.1">A</text>
<text x="53.4" y="148">1</text>
<text x="53.1" y="187">6</text>
<text x="53.1" y="226">5</text>
<text x="318" y="228">A-A (1:2)</text>
<text x="53.2" y="265.1">4</text>
<text x="53.1" y="304.1">3</text>
<text x="53.2" y="343.2">2</text>
<text x="463" y="393.7">cryo interface final</text>
</g>
<g font-size="4.9">
<text x="410.1" y="206">8</text>
<text x="425.3" y="206">1</text>
<text x="435.5" y="206">VAb_SF 160-K v1</text>
<text x="480.4" y="206">Zukaufteil VAB</text>
<text x="555.2" y="206">Stainless</text>
<text x="555.2" y="211.9">Steel AISI</text>
<text x="555.3" y="217.7">304</text>
<text x="410.1" y="224.3">7</text>
<text x="425.3" y="224.3">1</text>
<text x="435.2" y="224.4">Connector plate</text>
<text x="555.2" y="224.4">Stainless</text>
<text x="555.2" y="230.3">Steel AISI</text>
<text x="555.3" y="236.1">304</text>
<text x="410.1" y="242.7">6</text>
<text x="425.3" y="242.7">1</text>
<text x="435.4" y="242.7">Toppest tube (50 x</text>
<text x="555.2" y="242.7">Stainless</text>
<text x="435.3" y="248.6">2)</text>
<text x="555.2" y="248.6">Steel AISI</text>
<text x="555.3" y="254.5">304</text>
<text x="359.1" y="261.3">Kehlnaht</text>
<text x="410.1" y="261">5</text>
<text x="425.3" y="261">1</text>
<text x="435.4" y="261.1">Top tube (50 x 0,5)</text>
<text x="555.2" y="261.1">Stainless</text>
<text x="282.8" y="266.4" transform="rotate(-90 282.8 266.4)">48</text>
<text x="555.2" y="267">Steel AISI</text>
<text x="555.3" y="272.8">304</text>
<text x="410.2" y="279.4">4</text>
<text x="425.3" y="279.4">1</text>
<text x="435.3" y="279.4">Stage 1 connector</text>
<text x="555.2" y="279.4">Stainless</text>
<text x="362.5" y="286.9">Kehlnaht</text>
<text x="555.2" y="285.3">Steel AISI</text>
<text x="250.5" y="290.4">Schweissnaht</text>
<text x="555.3" y="291.2">304</text>
<text x="270.6" y="296.2">flach</text>
<text x="410.1" y="297.8">3</text>
<text x="425.3" y="297.8">1</text>
<text x="435.1" y="297.8">Bottom tube (28 x</text>
<text x="555.2" y="297.8">Stainless</text>
<text x="435.3" y="303.7">0,6)</text>
<text x="555.2" y="303.7">Steel AISI</text>
<text x="555.3" y="309.5">304</text>
<text x="295.9" y="317.5" transform="rotate(-90 295.9 317.5)">150</text>
<text x="410.2" y="316.1">2</text>
<text x="425.3" y="316.1">1</text>
<text x="435.3" y="316.2">Stage 2 connector</text>
<text x="555.2" y="316.2">Stainless</text>
<text x="308" y="320" transform="rotate(-90 308 320)">140</text>
<text x="555.2" y="322.1">Steel AISI</text>
<text x="282.8" y="329.8" transform="rotate(-90 282.8 329.8)">200</text>
<text x="555.3" y="327.9">304</text>
<text x="410.3" y="334.5">1</text>
<text x="425.3" y="334.5">1</text>
<text x="435.1" y="334.5">Hositrad_CF100-B</text>
<text x="480.4" y="334.5">Zukaufteil Hositrad</text>
<text x="555.2" y="334.5">Stainless</text>
<text x="351.6" y="338.3">Stumpfnaht</text>
<text x="435.4" y="340.4">v2</text>
<text x="555.2" y="340.4">Steel AISI</text>
<text x="555.3" y="346.3">304</text>
<text x="406.7" y="353.4">Item</text>
<text x="422.6" y="352.9">Qty</text>
<text x="442.4" y="353.4">Part Number</text>
<text x="504.2" y="352.9">Description</text>
<text x="560.3" y="353.4">Material</text>
<text x="287.2" y="356.4">Stumpfnaht</text>
<text x="353.6" y="364" transform="rotate(-90 353.6 364)">58</text>
<text x="483.6" y="361.1">Parts List</text>
<text x="463" y="371.7">Peter Felfer</text>
<text x="503" y="371.7">02.05.19</text>
<text x="290.6" y="382">Stumpfnaht</text>
<text x="573.1" y="408.8">1/6</text>
</g>
<g font-size="3.5">
<text x="37.9" y="8.9">1</text>
<text x="85.8" y="8.9">2</text>
<text x="133.6" y="8.9">3</text>
<text x="181.4" y="8.9">4</text>
<text x="229.3" y="8.9">5</text>
<text x="277.1" y="8.9">6</text>
<text x="324.9" y="8.9">7</text>
<text x="372.7" y="8.9">8</text>
<text x="420.6" y="8.9">9</text>
<text x="467.4" y="8.9">10</text>
<text x="515.3" y="8.9">11</text>
<text x="563.1" y="8.9">12</text>
<text x="16.3" y="32">A</text>
<text x="585.3" y="32">A</text>
<text x="16.3" y="83.3">B</text>
<text x="585.3" y="83.3">B</text>
<text x="16.2" y="134.6">C</text>
<text x="585.2" y="134.6">C</text>
<text x="16.2" y="185.8">D</text>
<text x="585.2" y="185.8">D</text>
<text x="16.3" y="237">E</text>
<text x="585.3" y="237">E</text>
<text x="16.4" y="288.3">F</text>
<text x="585.4" y="288.3">F</text>
<text x="16.1" y="339.6">G</text>
<text x="585.1" y="339.6">G</text>
<text x="16.2" y="390.8">H</text>
<text x="585.2" y="390.8">H</text>
<text x="37.9" y="413.9">1</text>
<text x="85.8" y="413.9">2</text>
<text x="133.6" y="413.9">3</text>
<text x="181.4" y="413.9">4</text>
<text x="229.3" y="413.9">5</text>
<text x="277.1" y="413.9">6</text>
<text x="324.9" y="413.9">7</text>
<text x="372.7" y="413.9">8</text>
<text x="420.6" y="413.9">9</text>
<text x="467.4" y="413.9">10</text>
<text x="515.3" y="413.9">11</text>
<text x="563.1" y="413.9">12</text>
</g>
<g font-size="2.5">
<text x="405" y="366">Dept.</text>
<text x="429" y="366">Technical reference</text>
<text x="463" y="366">Created by</text>
<text x="524" y="366">Approved by</text>
<text x="463" y="376">Document type</text>
<text x="524" y="376">Document status</text>
<text x="463" y="386">Title</text>
<text x="524" y="386">DWG No.</text>
<text x="524" y="403">Rev.</text>
<text x="534" y="403">Date of issue</text>
<text x="570" y="403">Sheet</text>
</g>
</svg>
